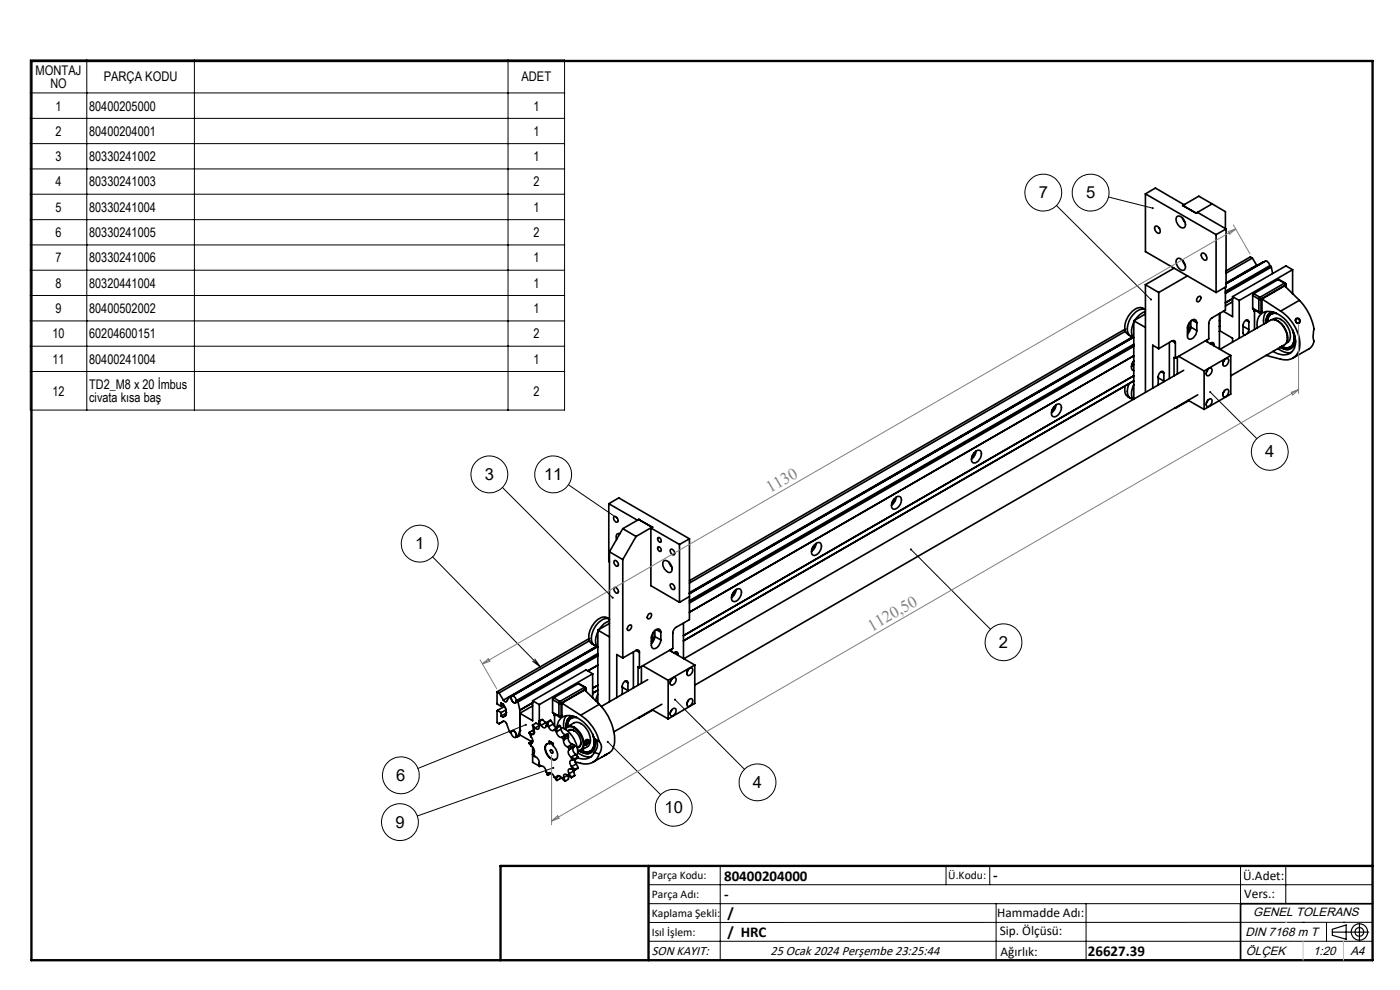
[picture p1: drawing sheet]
<svg xmlns="http://www.w3.org/2000/svg" width="297mm" height="210mm" viewBox="0 0 297 210" stroke-linecap="round" stroke-linejoin="round" font-family="sans-serif">
<g fill="none" stroke="#000" stroke-width=".35">
<path d="M243 41.1v12.3l15 8.6M243 41.1l15 8.7M243 41.1l2.1-1.2 6.1 3.5M245 48a.87 .87 0 0 1 1 .5 .87 .87 0 0 1-.1 1 1.08 1.08 0 0 1-.9-1.5zM245.9 48.4l.1 .1M249.1 56.9l-6.1 3.5M249.6 55.1l.1-.2a1.29 1.29 0 0 1 1.7 1.2 .74 .74 0 0 1 0 .9 .74 .74 0 0 1-.9 .2 2.1 2.1 0 0 1-.9-2.1zM249.7 45.9a1.48 1.48 0 0 1 1.8 1.5 .69 .69 0 0 1-.3 .9 .69 .69 0 0 1-.9-.2 1.69 1.69 0 0 1-.6-2.2zM250.8 46.2l.6 1M250.8 55.2l.6 1M251.2 43.4h.1M251.2 43.4l-.3 .2 2.9 1.6"/>
<path d="M251.9 58.5l-6.1 3.5M253.8 45.2l.2-.2 6.1 3.6M255 53.8a.91 .91 0 0 1 1 1.1v.2a.81 .81 0 0 1-.9-.2 .81 .81 0 0 1-.3-.8zM255.8 54.1l.1 .1M257.1 43.2l-3.3 2M257.1 43.2l2.9 1.7v3.6M257.1 43.2l-2.8-1.6-3.4 2 2.9 1.6M258 49.8v12.2M260.1 48.6l-2.1 1.2M260.1 48.6v12.2l-2.1 1.2M265.7 54.7l-5.6 3.3M265.7 54.7l.9 1.6"/>
<path d="M265.7 54.7l-.4-.2-5.2 3M266.6 56.3h.1M266.6 56.3l-6.5 3.7M268 55.6l-7.9 4.5M268 55.6l-7.9 4.6 8.3-4.8a.99 .99 0 0 1 1 1M268 55.6h.1M269.4 56.4l-9.4 5.4M269.4 56.4l.2 .1M269.6 56.5l.1 .1M269.6 56.5l-9.6 5.5M269.7 56.6l.3 1.4M269.7 56.6l-9.7 5.7"/>
<path d="M271.1 59.3l1.5 .7M271.1 59.3l-5.1 3M271.1 59.3l1.4 .8M274.2 57.2l-11.3 6.5M274.2 57.2v5.1M274.2 57.2l-1.4-.8-11.3 6.5M238.7 69.8l-92.4 53.4M238.8 70.3l-92.5 53.4M239.8 71.3a1.99 1.99 0 0 1-1-2.9 4.4 4.4 0 0 1 3.1-3.2l1.1 .5a2.74 2.74 0 0 0-3 1.5 3.6 3.6 0 0 0-.5 3.8l.8 .4M240.3 71.4l-94 54.3M240.4 71.5l-94.1 54.3M240.4 71.5l-94.1 54.4 94.2-54.3"/>
<path d="M240.5 68.4a2.78 2.78 0 0 0 0 3.2M240.5 76.5a1.36 1.36 0 0 0 0 2.1M240.5 77.3l-.5 .5M240.5 76.6l-.3 .6M240.5 68v16.7M240.5 68l2.5 1.5M240.5 73l-94.2 54.4M240.5 73.5l-94.2 54.4M240.5 73.2l-94.2 54.4M240.5 79.7l-95.5 55.1M240.5 79.7l-95.5 55.2M243 66.1a3.7 3.7 0 0 0-2.2 1.8"/>
<path d="M243 60.4l2.8 1.6M243 60.4v22.8M243 66.6l-2.5 1.4M245.8 62v12M245.8 74l-1.3-.8v9.1M246.3 78.8l.6 .4M246.9 79.2v-.2a.49 .49 0 0 0-.5-.2 .49 .49 0 0 0-.4 .4l-.3 .7v1.8M246.9 79.2v1.8M248.1 72.7v7.6M248.6 72.3a.44 .44 0 0 1 .5 0 .44 .44 0 0 1 .2 .4M248.6 72.3l-2.8 1.7M248.6 72.3l.7 .4"/>
<path d="M249.3 72.7v3.3M249.3 76l-.2-.2v3.9M249.8 75.7v3.6M250 75.6l5.4 3.1M251.1 78.6l-106 61.1M251.9 69.4l.3 .2M252.2 69.6l-.3 .8M252.2 68.6v1M252.6 69.4l-.1 .5-.6 1M252.6 68.1v1.3M252.6 69.4l1.3 .7M252.9 67.9l1 .6"/>
<path d="M253.9 68.5a.66 .66 0 0 0-.5-.7 .66 .66 0 0 0-.7 .3l-.4 .4-.4 .8v2a.65 .65 0 0 0 .4 .7 .65 .65 0 0 0 .8-.3l.6-.7 .2-.9M253.9 68.5v1.6M254.1 63l.5-.2a.67 .67 0 0 1 0 .8 .67 .67 0 0 1-.7 .3v-.5zM255.4 78.7v8.1M255.7 72.3l5.4 3.1M256.2 72.1v.5M256.2 78.4a.52 .52 0 0 1 .8-.2 .52 .52 0 0 1 0 .8l-.2 .4a.51 .51 0 0 1-.8 .2 .51 .51 0 0 1 0-.8zM256.2 78.4l-.3 .5M256.7 72.9l.6-.2 .2 .4M256.9 72.7l.6 .4M257.5 73.1v.3M258.7 66.5v7.5"/>
<path d="M258.8 68l-.1 .1M258.8 66.5v3.7l2.7 1.5v.9M258.8 69.2h-.1M258.8 74.1l10.7-6.2a2.31 2.31 0 0 1 2.7 1.3 3.4 3.4 0 0 1 .6 3.7l-11.7 6.8M258.8 70.2l-.1 .1M258.9 70.2l-.2 .1M259.8 76.3l-.3 .6M259.8 76.3a.47 .47 0 0 1 .6-.3 .47 .47 0 0 1 .2 .7 .86 .86 0 0 1-1.1 .9l-.1-.6zM260 60.9v4.9l-2.9 1.6a1.6 1.6 0 0 0-.7 1.2v3.3l-7.1 4.1M261.1 75.4l-5.7 3.3M261.1 75.4v8.2l-5.7 3.2M261.5 62.9v4.3l-2-1.2"/>
<path d="M261.5 62.9l1.4 .8M261.5 64l-1.5 .9M261.5 63.3l-1.5 .9M261.5 63.4l-1.5 .9M262.9 63.7v8M263.7 69.2l1.2 .7M264.3 67.9l.6 .4M264.9 68.3v-.2a.73 .73 0 0 0-.8-.1 .73 .73 0 0 0-.4 .7v1.9l.1 .4h.3M264.9 69.9l-.4 .9M264.9 68.3v1.6M265.7 65.4l1.4 .9M265.7 62.7l1.4 .8"/>
<path d="M265.7 65.4l1.4 .7M265.7 62.7v2.7M266 65.6l.1 .5v3.8M266 62.3l-.3 .4M266 62.3l1.3 .8M266.7 69.5a2.63 2.63 0 0 1 2.4-3.4 6.7 6.7 0 0 1 5.6 5.4 2.67 2.67 0 0 1-2.8 3.7l-1.8-.7M267.1 63.5h.4M267.1 66.1h.4M267.1 66.1v.2M267.1 63.5v2.6M267.1 66.3h.3M267.3 63.1l.2 .4"/>
<path d="M267.3 63.1l-.2 .4M267.5 66.1l-.1 .2M267.5 63.5v2.6M267.7 66l-.3 .3M267.7 63.4v2.6M267.7 63.4l4 2.6M267.7 63.4l4.8-2.8 3.2 3.1M267.7 66l-.2 .1M268.6 66.1l-.5 1v1.6M269 66.7l-.3 .9-.1 .8M269.3 66.9l.8-.4h.7a1.63 1.63 0 0 0-1.9 1.8l.2-1.1zM269.8 66.1a2.19 2.19 0 0 0-1.2 2.4"/>
<path d="M269.9 67.8a1.89 1.89 0 0 1 2.7 .7 3.4 3.4 0 0 1 .8 4l-.6 .3M270.3 66.3a1.78 1.78 0 0 0-1.6 2.1M270.4 67.8a4.1 4.1 0 0 1 2.6 4.6M271.1 73.9a3.4 3.4 0 0 0 2.9 .8M271.6 73.6l1 .4 .7 .1M271.7 66a8.6 8.6 0 0 1 4 8 2.97 2.97 0 0 1-4 2.2l-3.1-.8M272.5 60.1l.2 .4M272.5 60.1l-5.2 3M272.6 60l.2 .3M272.6 60l-.1 .1M272.7 60.5l-5.2 3M272.7 60.5v.3"/>
<path d="M272.8 60.3l-.1 .2M272.8 60.3v.6M274.2 70a3 3 0 0 1-.4 3.6l-1 .2-.9-.3a1.7 1.7 0 0 0 1.8 .1 1.7 1.7 0 0 0 .9-1.7zM274.6 71a2.15 2.15 0 0 1-1.4 3l-.7-.1-.8-.3M274.8 72.2a1.91 1.91 0 0 1-1.1 1.8 1.91 1.91 0 0 1-2.1-.3M275.7 63.7a11.7 11.7 0 0 1 3.1 6.1 3.8 3.8 0 0 0 0 2.6l-.4 .8-.4 .6-3.7 2.1M275.7 63.7l-4 2.3M206.6 96.1l-.4 .7M206.8 95.9a.76 .76 0 0 1 1-.4 .76 .76 0 0 1 .4 1 1.62 1.62 0 0 1-1.8 1.6 1.57 1.57 0 0 1 .4-2.2zM207.1 95.7l-.2 .7-.8 1M223.6 86.3l-.4 .7M223.7 86.1a.77 .77 0 0 1 1.1-.4 .77 .77 0 0 1 .3 1 1.84 1.84 0 0 1-1.6 1.7 1.11 1.11 0 0 1-.2-1.7z"/>
<path d="M224 85.9l-.2 .8-.7 .9M238.7 81.8a1.98 1.98 0 0 0 1.1 2.7M239.5 81.4a2.28 2.28 0 0 0 .5 3.2h.3M240.5 81.6a3.3 3.3 0 0 0-.1 3.1M240.5 80.8l-95.5 55.2 95.5-55.2M245.7 80.1l1.2 .7M249.2 86.6h.1M249.3 86.5v.1M252.1 84.9l3.3 1.9M252.2 85l-2.9 1.6M254.1 83.7l-106.7 61.6M256.2 84.9a.52 .52 0 0 1 .8-.2 .52 .52 0 0 1 0 .8l-.2 .4a.51 .51 0 0 1-.8 .2 .51 .51 0 0 1 0-.8z"/>
<path d="M256.2 84.9l-.3 .5M259.8 82.9l-.3 .5M259.8 82.9a.47 .47 0 0 1 .6-.3 .47 .47 0 0 1 .2 .6 .86 .86 0 0 1-1.1 .9l-.1-.6zM129.2 106.8l6 3.5M129.2 106.8l2.1-1.2 15 8.7M129.2 106.8v12.3l.1 .1M129.3 117l2.8 1.7M129.3 117v31.9M130.2 109.6a.69 .69 0 0 1 .8 .4 .69 .69 0 0 1-.1 .8 .89 .89 0 0 1-.7-1.2zM130.3 119a.69 .69 0 0 1 .7 .3 .69 .69 0 0 1 0 .8 .89 .89 0 0 1-.7-1.1zM131.5 113.2a.65 .65 0 0 0-.7 .2 .65 .65 0 0 0-.1 .8l.1 .2M132.1 118.7v20.9"/>
<path d="M132.1 112.1l-2.8 4.9M132.1 112.1l2.8 1.7M134.9 113.8l-2.8 4.9M135.2 110.3v.1M135.5 110.2h.1M135.5 110.2l-.3 .1M135.5 110.2l2.9 1.6-.3 .2M135.5 110.2l2.8 1.6M135.5 110.2l-3.4 1.9M138.1 112l6 3.5M138.1 112v12.2l6 3.6M138.3 111.8h.1"/>
<path d="M138.3 111.8l-3.4 2M139.6 116a.53 .53 0 0 1 .6 .3 .53 .53 0 0 1-.2 .7l-.4-.4zM139.6 114a.55 .55 0 0 1 .6 .4 .55 .55 0 0 1-.2 .6l-.4-.4zM140.8 119a1.55 1.55 0 0 1 1.8 1.7 .66 .66 0 0 1-.5 .7 .66 .66 0 0 1-.7-.3 1.69 1.69 0 0 1-.6-2.1zM141.9 119.3l.6 1M142.2 116.6a.69 .69 0 0 1 .8 .3 .69 .69 0 0 1-.1 .8 .89 .89 0 0 1-.7-1.1zM144.1 115.5v12.3M146.3 114.3v17.1l-2.9 1.7a1.6 1.6 0 0 0-.7 1.2v3.2l-7.1 4.1M146.3 114.3l-2.2 1.2M172.7 115.7l-.4 .7M172.8 115.5a.75 .75 0 0 1 .9-.4 .75 .75 0 0 1 .6 .7 1.81 1.81 0 0 1-1.9 1.9 1.61 1.61 0 0 1 .4-2.2zM173.1 115.3l-.2 .8-.7 .9"/>
<path d="M189.6 106a.92 .92 0 0 1 1.5-.4 1.96 1.96 0 0 1-1.5 2.4 1.16 1.16 0 0 1-.2-1.8zM189.7 105.9l-.4 .7M190.1 105.5l-.2 .7-.8 1M124.9 135.5l-19.5 11.2M125.1 135.9l-19.2 11.1M126.1 136.9a2.19 2.19 0 0 1-.9-3.3 4 4 0 0 1 3-2.7l1.1 .4a2.62 2.62 0 0 0-3 1.6 3.5 3.5 0 0 0-.5 3.8l.8 .3M126.6 137l-19.8 11.5M126.7 137.2l-18.6 10.6M126.8 137.2l-18.2 10.5M126.8 134a2.8 2.8 0 0 0 0 3.3M126.8 133.7l2.5 1.4M126.8 133.7v15.4"/>
<path d="M126.8 138.6l-17.2 10M126.8 139.1l-16.9 9.8M126.8 138.8l-17.1 9.9M129.3 131.7a3.7 3.7 0 0 0-2.2 1.8M129.3 132.2l-2.5 1.5M130.3 124.7a.69 .69 0 0 1 .7 .3 .69 .69 0 0 1 0 .8 .89 .89 0 0 1-.7-1.1zM132.1 139.6l-1.3-.8v9.2M133.4 132.7l.3-.1a.63 .63 0 0 1 .3 .7 .63 .63 0 0 1-.6 .4 .53 .53 0 0 1-.4-.5 .53 .53 0 0 1 .4-.5zM134.4 138.3v7.6M134.9 138a.44 .44 0 0 1 .5-.1 .44 .44 0 0 1 .2 .5M134.9 138l-2.8 1.6M134.9 138l.7 .4"/>
<path d="M135.6 138.4v3.2M137.7 130.2l.3-.1a.65 .65 0 0 1 .1 .8 .65 .65 0 0 1-.7 .3l-.1-.4zM138.2 135.1l.3 .1M138.5 135.2l-.3 .9M138.5 134.3v.9M138.9 135l-.1 .6-.6 .9M138.9 133.8v1.2M138.9 135l1.3 .7M139.2 133.6l1 .5M140.2 134.1a.67 .67 0 0 0-.5-.7 .67 .67 0 0 0-.7 .3l-.4 .5-.4 .8v1.9a.67 .67 0 0 0 .4 .7 .67 .67 0 0 0 .8-.3l.7-1 .1-.6M140.2 134.1v1.6M142 138l5.4 3.1"/>
<path d="M142.2 123.9a.69 .69 0 0 1 .8 .3 .69 .69 0 0 1-.1 .9 .89 .89 0 0 1-.7-1.2zM142.5 137.7v.5M143 138.5l.2-.1a.37 .37 0 0 1 .5-.1 .37 .37 0 0 1 .1 .4M143.2 138.4l.6 .3M143.8 138.7v.3M145 132.2v7.5M146.3 126.5l-2.2 1.3M146.3 129.8l94.2-54.3-94.2 54.4M155.7 125.5l-.4 .6M155.8 125.3a.83 .83 0 0 1 1.2-.3 .83 .83 0 0 1 .2 1.2 1.54 1.54 0 0 1-1.7 1.3 1.6 1.6 0 0 1 .3-2.2zM156.2 125.1l-.4 1-.6 .7M105.4 150.8v2.5l.5 .2 1.1-.5 .5 .5 .6 1.8 .3 .2 .1-.4a.82 .82 0 0 1 .9 .2 .82 .82 0 0 1 .2 .8l.1 .1"/>
<path d="M105.4 146.7v2.6l.9 .5M105.4 146.7l.5 .3M105.5 150.7l-.1 .1M105.5 150.7l.8 .5M105.9 147l.9 1.5M106.3 149.8v-.7l.5 .3 .4 .8 .3 1-.3 .7-.4 .2-.5-.2M106.3 151.2v.7M106.8 148.5a.43 .43 0 0 0 .7 .3l.6-1 .3 .1a.98 .98 0 0 0 1 1.2l.2-.5M106.8 149.5l-.5 .3M107 149.9l-1.5 .8M107.3 150.6l-1 .6M107.4 151.3l-1.1 .6"/>
<path d="M108.5 155.1a.87 .87 0 0 1 .9 .4 .87 .87 0 0 1 0 .9 .95 .95 0 0 1-.9-1.3zM108.5 147.7a.9 .9 0 0 1 .9 .4 .9 .9 0 0 1 0 1 .99 .99 0 0 1-.9-1.4zM109.6 148.6l.1 .1M109.7 156.2l-.3 .2M109.7 148.7l.2 .2M109.9 156.2h-.2M109.9 156.2l.4-.3-.4 .3M109.9 148.9l.4 1.7M110.3 154.9h.1M110.3 150.6v.1M110.3 150.7v5.2l2.4 1.4M110.3 154.9l-.4 1.3"/>
<path d="M112.3 157.6l.4 .6M112.3 157.6h.3M112.3 155.4l.3 .8M112.3 155.4l.4 .3M112.6 157.6l.1 .6M112.6 156.2a1.01 1.01 0 0 1 .2 1.4h-.1M112.6 157.6h.1M112.7 158.2a1.15 1.15 0 0 1 .5 1.6M112.7 155.7l-.1 .5M112.7 155.7v.1M113 157.5l-.3 .1M113 148.7l1.4 .8"/>
<path d="M113 148.7v4.2l-2.7-1.6 2.7-1.6M113 158.5v1.5M113 149l-2.7 1.6M113 149.1l-2.7 1.6M113 157.2l-.7 .4M113.1 153.8h-.1l.2 .9M113.1 153.8l.4 .6M113.2 159.8l.3 .7M113.2 154.7a.6 .6 0 0 1 .2 .7 .6 .6 0 0 1-.7 .4M113.2 159.8l-.2 .4 .5 .3M113.3 155.1l-.4-.1-.6 .4M113.4 155.4l-.7 .4"/>
<path d="M113.5 154.4l-.3 .3M113.5 154.4h.1M114.3 153.9a.49 .49 0 0 1-.1 .8 .49 .49 0 0 1-.7-.3M114.3 153v.9M114.3 153.7l-.6-.3-.6 .4M114.3 153.9l-.8 .5M114.4 149.5v3.5M114.4 153h-.1M114.4 153l.3 .8M114.7 153.8l-.4 .1M114.7 153.8l.1 .1M114.8 153.9l.1 .1a.48 .48 0 0 0 .6 .4 .48 .48 0 0 0 .4-.5"/>
<path d="M115.1 152.6l-.8 .4M115.1 152.6l-.7 .4M115.1 152.6l.6 .7M115.7 153.3l.3 .3M115.7 153.3l-.9 .6M115.9 153.9l.4 .2M116 157.8a2.28 2.28 0 0 0 1.8 3.3h.1M116.1 153.2h.1M116.1 153.2l-.2 .7M116.2 153.2l.1 .9M116.3 154.2a.8 .8 0 0 0 1.3 .6M116.3 154.1v.1"/>
<path d="M116.5 157.2l.9 .5v.5a2.22 2.22 0 0 1 .6 2.8 1.81 1.81 0 0 1-2.2-1.5 1.11 1.11 0 0 1 .7-1.8zM116.6 157.7l.8 .4M116.7 159.1a.4 .4 0 0 1 .5 .2 .4 .4 0 0 1 0 .5l-.4-.2zM116.9 152.9l-.2-.1-.6 .4M116.9 152.9l-.7 .3M116.9 152.9l.5 .7M117 157.5l-.5 .2M117.2 151.1l1.4 .9M117.2 148.4l1.4 .8M117.2 151.1l1.4 .8M117.2 148.4v2.7M117.4 153.6l.6 .7"/>
<path d="M117.4 153.6l-1.1 .6M117.5 151.4l.2 .4v2.3M117.5 148l-.3 .4M117.5 148l1.3 .8M117.6 154.8l.4 .4M118 155.2a1.2 1.2 0 0 0 1.2 1.2M118 154.3l.2 .1M118 155.2h.1M118 154.3l-.4 .5M118.2 154.2a2.51 2.51 0 0 1 3.7-2.2 7.6 7.6 0 0 1 4.2 4.7M118.2 154.4l-.2 .8M118.6 149.2h.4"/>
<path d="M118.6 151.9h.4M118.6 151.9v.1M118.6 149.2v2.7M118.6 152h.4M118.8 148.8l.2 .4M118.8 148.8l-.2 .4M118.8 154l-.1-.1-.7 .4M118.8 154l-.6 .4M118.8 154l.2 .6M118.9 154.3a5.5 5.5 0 0 1 3.5 6M119 154.6a1.13 1.13 0 0 0 1.2 1.2M119 151.9v.1"/>
<path d="M119 154.6l-1 .6M119 149.2v2.7M119.2 156.4l.4 .5M119.2 151.8l-.2 .2M119.2 156.4h.1M119.2 149.1v2.7M119.2 149.1l4 2.6M119.2 149.1l4.8-2.7 3.1 3M119.2 151.8l-.2 .1M119.6 157a1.34 1.34 0 0 0 .8 1.4M119.6 156.9v.1M119.8 156.1l.1 .2"/>
<path d="M119.8 156.1l-.6 .3M119.9 154.7a1.2 1.2 0 0 1 1.9-.4 4 4 0 0 1 1.8 4.5l-.3 .3-.7 .2M119.9 154.7a1.28 1.28 0 0 1 2.2-.1 3.7 3.7 0 0 1 1.4 4.2l-.5 .3-.4 .1M119.9 156.3l-.3 .6M120.1 151.8a3.9 3.9 0 0 0-.5 2.7M120.2 155.8l-1 .6M120.2 155.8h.1M120.4 154.1l1.3-.8a2.57 2.57 0 0 1 3 1.7 3 3 0 0 1 .2 3.2l-1.6 .9M120.4 158.4h.1M120.4 155.1a1.37 1.37 0 0 1 2.2 .6 2.43 2.43 0 0 1 .3 2.7l-.5 .2 .6-.4 .2-.6M120.5 158.4l.2 .7M120.5 155.7l.1 .2"/>
<path d="M120.5 158.4l.7 .1M120.5 155.7l-.3 .1M120.5 155.7l-.7 .4M120.5 152.4l-.2 .6-.2 1.3M120.6 156.4a1.34 1.34 0 0 0 .8 1.5M120.6 156.4l-1 .6M120.6 155.9l-.7 .4M120.6 155.9v.5M120.7 159.1a1.19 1.19 0 0 0 .4 1.5M120.7 159.1h.1M120.8 152.7l.8-.5h.7a1.66 1.66 0 0 0-1.9 1.9l.1-.8zM121.2 158.5l.1 .1"/>
<path d="M121.3 158.6l-.6 .5M121.4 151.9a2.26 2.26 0 0 0-1.3 2.5M121.4 157.9l-1 .5M121.4 157.9l.4 .2M121.7 158.5a1.19 1.19 0 0 0 .4 1.5M121.7 158.5l-1 .6M121.8 152a1.83 1.83 0 0 0-1.6 2.2M121.8 158.1l.1 .2M121.8 158.1l-.6 .4M121.9 155.1l-.1-.1a1.02 1.02 0 0 0-1.3 .1M121.9 158.3l-.6 .3M121.9 158.3l-.2 .2"/>
<path d="M122.6 159.6a3.2 3.2 0 0 0 2.9 .9M122.7 145l1.4 .8M122.7 145l-5.2 3M122.7 145l1.3 .8M123 159.3l1 .5 .8 .1M123.2 151.7a9.2 9.2 0 0 1 3.9 5.6M124 157.7l.1 .3 .4-.1M124 145.8l.2 .4M124 145.8l-5.2 3M124.1 145.8l.2 .2M124.1 145.8h-.1M124.2 146.2l-5.2 3"/>
<path d="M124.2 146.2v.3M124.2 157a.41 .41 0 0 1 .7 0 .41 .41 0 0 1-.1 .6l-.4 .4h-.3l-.1-.2zM124.3 157.2l.3-.2a.46 .46 0 0 1 .1 .6 .46 .46 0 0 1-.6 .2zM124.3 146l-.1 .2M124.3 146v.6M124.4 156.9h.3l.1 .4M124.4 157.6l-.2 .1M124.4 157.6h.2M124.5 157.2l.1 .1M124.6 157.3l-.2 .3M124.6 157.3h.1M124.7 157.3l-.1-.1-.4 .4 .2 .2 .2-.2"/>
<path d="M124.7 157.3l-.1 .3M125.7 155.7a3 3 0 0 1-.4 3.6l-1 .2-1-.3a1.71 1.71 0 0 0 1.9 .1 1.71 1.71 0 0 0 .8-1.7zM125.7 142.9l-11.3 6.6M125.7 142.9l-1.4-.8-11.3 6.6M125.7 142.9v5.1M125.8 147l-.1 .2M126.1 156.7l1 .6M126.1 159.6a2.56 2.56 0 0 1-3.5 1.2M126.1 159.6l1 .3M126.1 156.7a1.97 1.97 0 0 1 0 2.9M126.1 156.7a2.17 2.17 0 0 1-1.4 3l-.7-.1-.9-.4M126.3 156.8a2.29 2.29 0 0 1-1.4 3l-1.1-.1-.9-.4"/>
<path d="M126.8 147.3l-.4 1.4M126.8 146.4l-1.1 .7M126.8 141.1l-2.1 1.2M126.8 145.3l-1.1 .7M126.8 145.4l-1.1 .6M127.1 159.9a2.94 2.94 0 0 1-3.9 2l-1.2-.3M127.1 157.3a1.94 1.94 0 0 1 0 2.6M127.1 149.4a11 11 0 0 1 3.2 8.5l-.1 .5a2.35 2.35 0 0 1-1.6 1.6M127.1 149.4l-3.9 2.3M132 145.8l1.2 .7M132.6 144.5l.6 .3M133.2 144.8l-.1-.3a.95 .95 0 0 0-1.1 1v1.8"/>
<path d="M133.2 144.8v1.8M135.5 152.2l.1 .1M135.6 152.1v.2M135.6 141.6l-.2-.1v3.9M136.1 141.4v3.5M136.3 141.2l5.4 3.1M137.4 144.2l-9.8 5.7M138.4 150.6l3.3 1.9M138.5 150.6l-2.9 1.7M140.4 149.4l-10.2 5.8M141.7 144.3v8.2M142.5 144a.52 .52 0 0 1 .8-.2 .52 .52 0 0 1 0 .8 .67 .67 0 0 1-.4 .7 .67 .67 0 0 1-.7-.2v-.4z"/>
<path d="M142.5 150.6a.52 .52 0 0 1 .8-.3 .52 .52 0 0 1 0 .9 .67 .67 0 0 1-.4 .6 .67 .67 0 0 1-.7-.2v-.4zM142.5 144l-.3 .6M142.5 150.6l-.3 .5M146.1 142a.52 .52 0 0 1 .7-.2 .52 .52 0 0 1 .1 .8 .65 .65 0 0 1-.4 .6 .65 .65 0 0 1-.8-.2v-.4zM146.1 148.5a.52 .52 0 0 1 .7-.2 .52 .52 0 0 1 .1 .8l-.3 .4a.51 .51 0 0 1-.8 .2 .51 .51 0 0 1 0-.8zM146.1 142l-.3 .5M146.1 148.5l-.3 .5M147.4 141.1v8.1l-5.7 3.3M147.4 141.1l-5.7 3.2M113 160.1v1.6l1.4 .8M113.5 160.5a1.53 1.53 0 0 1 .8 1.9l.1 .2 .3-.1M114.3 162l.4 .5"/>
<path d="M114.7 162.5a1.13 1.13 0 0 1 1.2 1.2M115.9 163.7l.4 .4M115.9 163.7l.3 .8M116.3 164.1a.84 .84 0 0 1 1.3 .7M116.3 164.1h.1M116.3 164.1l-.1 .4M116.7 163.9l-.4 .2M116.9 164l-.7 .5M117.6 164.8l.4 .2M117.6 164.8l.6 .8M118 164.9l.1-.2a.68 .68 0 0 1 1.1 .4M118 164.9v.1"/>
<path d="M118 165l.2 .6M118.7 164.6l-.7 .3M118.9 164.8l-.1 .4-.6 .4M119.2 165.1l.7 .6M119.6 165h.1M119.6 165l-.4 .1M119.6 165l.3 .7M120.4 164.5a.49 .49 0 0 0-.7-.2 .49 .49 0 0 0-.1 .7M120.4 164.5h.1M120.4 164.5l-.8 .5M120.5 164.5l.7 .5M120.6 164.6v.7l-.7 .4"/>
<path d="M120.7 164.1v.1M120.7 164.2l-.2 .3M120.7 164.2l.6 .6M121.1 160.6h.1M121.2 160.6l.1 .6M121.2 163.2a.48 .48 0 0 0-.6 0 .48 .48 0 0 0 0 .7l.1 .2M121.2 160.6l.8 .4M121.2 163.2l.8 .1M121.2 162.6l.1 .1M121.3 161.2h-.1a.81 .81 0 0 0 0 1.4M121.3 162.7l-.1 .5M121.3 164.8l-.1 .2"/>
<path d="M121.3 162.7l.7 .5M121.6 163.3l.1 .3M121.7 163.6l-1 .5M121.7 163.6l.2 .9M121.9 161.1l.3 1M121.9 164.5l-.7 .5M121.9 164.5l-.6 .3M122 161v.1M122 163.2v.1M122 161.1l-.7 .1M122.1 160l-1 .6M122.1 160l.5 .6"/>
<path d="M122.2 162.1l-1 .5M122.2 162.1h.1M122.3 162.1l.4 .7M122.6 160.6l.1 .2-.7 .3M122.6 160.6l-.6 .4M122.7 162.8l-.7 .5M122.7 162.8l-.7 .4M128.2 160.3l.5-.3-2.9 1.7M291.2 191.7h-28v12"/>
<circle cx="275.3" cy="68.1" r=".46"/>
<circle cx="275.3" cy="68.1" r=".53"/>
</g>
<g fill="none" stroke="#000" stroke-width=".21">
<path d="M6.4 12.7h113.4v74.3h-113.4zM6.4 19.7h113.4M18.4 12.7v74.3M41.2 12.7v74.3M107.8 12.7v74.3M6.4 25.1h113.4M6.4 30.5h113.4M6.4 35.8h113.4M6.4 41.2h113.4M6.4 46.6h113.4M6.4 52h113.4M6.4 57.3h113.4"/>
<path d="M224.1 43.6l20.1 19.9M235.2 41.8l9.3 2.4M6.4 62.7h113.4M6.4 68.1h113.4M6.4 73.4h113.4M6.4 78.8h113.4M256.8 83.2l9.8 9.9M91.8 118.1l22.8 23.4M106.6 103.4l23.4 23.4M120.6 102.8l10.3 7.1M193.3 116.5l16.8 17M113.5 139.8l1.1 1.7"/>
<path d="M111.5 153.7l-22.8 9.3M113 140.3l1.6 1.2M128.9 157.4l11.3 11.2M143.2 148.4l14.7 14.8M117.4 162.9l-28.9 10.2M137.6 187.7h153.6M137.6 191.7h153.6M137.6 199.7h153.6M152.8 183.7v20M200.7 183.7v4M210 183.7v4M211.3 191.7v12"/>
<path d="M230.4 191.7v12M263.2 183.7v20M272.8 183.7v8M276.4 195.6h.1M281.4 195.6v4.1M285 195.6h.1M291.2 195.6l-153.6 .1"/>
<circle cx="221.3" cy="40.9" r="3.9"/>
<circle cx="231.4" cy="40.9" r="3.9"/>
<circle cx="269.4" cy="95.8" r="3.9"/>
<circle cx="89" cy="115.3" r="3.9"/>
<circle cx="103.8" cy="100.6" r="3.9"/>
<circle cx="117.3" cy="100.6" r="3.9"/>
<circle cx="212.9" cy="136.2" r="3.9"/>
<circle cx="84.8" cy="174.4" r="3.9"/>
<circle cx="85" cy="164.4" r="3.9"/>
<circle cx="142.9" cy="171.4" r="3.9"/>
<circle cx="160.7" cy="166" r="3.9"/>
</g>
<g fill="none" stroke="#000" stroke-width=".25">
<path d="M282.6 197.7h7.8M282.6 197.1l3-.9v3l-3-.8zM288.4 195.8v3.8M106.2 203.7h185"/>
<circle cx="288.4" cy="197.7" r="1.74"/>
<circle cx="288.4" cy="197.7" r=".93"/>
</g>
<path d="M260.6 49.1l1.5-.5-1.2 1.1zM261.7 47.7l3.5 6.2M262.1 48.6l-159.8 92.2M275.5 68.7v14.8M273.9 83.2l1.6-.6-1.3 1.2zM275.5 82.6l-158.5 91.6M101.8 140l3.6 6.1M102.3 140.8l1.3-1.1 .3 .6zM117 160.2v14.8M117 174.2l1.3-1.2 .3 .6z" fill="none" stroke="#808080" stroke-width=".21"/>
<path d="M6.7 12.9h284.5v190.8h-284.5zM137.6 183.7v20M291.2 183.7h-185v20" fill="none" stroke="#000" stroke-width=".5"/>
<path d="M276.4 199.7v4M285 199.7v4" fill="none" stroke="#c0c0c0" stroke-width=".21"/>
<path d="M272.8 195.6h.1" fill="none" stroke="#c0c0c0" stroke-width=".25"/>
<path d="M129.8 126.6v.4h.3l-.1-.2 .1 .2v-.4zM111.4 153.6v.2a.21 .21 0 0 0 .3 .1 .21 .21 0 0 0 .1-.2h-.3h.3l-.3-.2zM117.2 162.8l.1 .3 .2-.1 .1-.2-.2 .1 .2-.1-.1-.1zM128.7 157.3a.22 .22 0 0 0 .1 .3 .22 .22 0 0 0 .3-.3 .22 .22 0 0 0-.3-.1l.1 .2zM193.1 116.3l.2 .2-.2-.1a.21 .21 0 0 0 .1 .3 .21 .21 0 0 0 .3-.2 .21 .21 0 0 0-.3-.2zM143 148.3a.23 .23 0 0 0 .1 .4 .23 .23 0 0 0 .3-.2 .23 .23 0 0 0-.3-.3l.1 .2zM130.7 109.7l.1 .4 .3-.1-.2-.1 .2 .1-.1-.3zM244 63.4v.3h.3l-.1-.2 .1 .2v-.3zM244.4 44l-.1 .2a.21 .21 0 0 0 .2 .2 .21 .21 0 0 0 .3-.2h-.3h.3l-.1-.2zM256.6 83a.23 .23 0 0 0 0 .4 .23 .23 0 0 0 .3-.2 .23 .23 0 0 0-.3-.2l.2 .2z" fill="#000"/>
<g font-size="3.5">
<text x="220.4" y="42">7</text>
<text x="230.4" y="42">5</text>
<text x="102.9" y="101.8">3</text>
<text x="115.4" y="101.8">11</text>
<text x="268.4" y="97">4</text>
<text x="88.1" y="116.5">1</text>
<text x="211.9" y="137.4">2</text>
<text x="84.1" y="165.6">6</text>
<text x="159.7" y="167.1">4</text>
<text x="141" y="172.5">10</text>
<text x="83.9" y="175.5">9</text>
</g>
<g font-size="3.5" fill="#808080">
<text x="163.4" y="104.6" transform="rotate(-30 163.4 104.6)">1130</text>
<text x="185" y="134" transform="rotate(-30 185 134)">1120,50</text>
</g>
<g font-size="3.2">
<text x="153.6" y="186.8">80400204000</text>
<text x="153.6" y="190.8">-</text>
<text x="210.7" y="186.6">-</text>
<text x="154.3" y="194.8">/</text>
<text x="154.3" y="198.8">/ HRC</text>
<text x="230.8" y="202.8">26627.39</text>
</g>
<g font-size="2.8">
<text x="7.5" y="15.8">MONTAJ</text>
<text x="22" y="17.3">PARÇA KODU</text>
<text x="110.6" y="17.3">ADET</text>
<text x="10.7" y="18.7">NO</text>
<text x="11.8" y="23.4">1</text>
<text x="18.9" y="23.4">80400205000</text>
<text x="113.1" y="23.4">1</text>
<text x="11.8" y="28.8">2</text>
<text x="18.9" y="28.8">80400204001</text>
<text x="113.1" y="28.8">1</text>
<text x="11.8" y="34.2">3</text>
<text x="18.9" y="34.2">80330241002</text>
<text x="113.1" y="34.2">1</text>
<text x="11.8" y="39.6">4</text>
<text x="18.9" y="39.6">80330241003</text>
<text x="113.1" y="39.6">2</text>
<text x="11.8" y="44.9">5</text>
<text x="18.9" y="44.9">80330241004</text>
<text x="113.1" y="44.9">1</text>
<text x="11.8" y="50.3">6</text>
<text x="18.9" y="50.3">80330241005</text>
<text x="113.1" y="50.3">2</text>
<text x="11.8" y="55.7">7</text>
<text x="18.9" y="55.7">80330241006</text>
<text x="113.1" y="55.7">1</text>
<text x="11.8" y="61">8</text>
<text x="18.9" y="61">80320441004</text>
<text x="113.1" y="61">1</text>
<text x="11.1" y="71.8">10</text>
<text x="11.8" y="66.4">9</text>
<text x="18.9" y="66.4">80400502002</text>
<text x="18.9" y="71.8">60204600151</text>
<text x="113.1" y="66.4">1</text>
<text x="113.1" y="71.8">2</text>
<text x="11.1" y="77.2">11</text>
<text x="18.9" y="77.2">80400241004</text>
<text x="113.1" y="77.2">1</text>
<text x="11.1" y="83.9">12</text>
<text x="18.9" y="82.5">TD2_M8 x 20 İmbus</text>
<text x="113.1" y="83.9">2</text>
<text x="18.9" y="85.3">civata kısa baş</text>
<text x="263.7" y="186.7">Ü.Adet:</text>
<text x="263.9" y="190.5">Vers.:</text>
<text x="211.5" y="194.5">Hammadde Adı:</text>
<text x="138.3" y="202.6">SON KAYIT:</text>
<text x="163.4" y="202.6">25 Ocak 2024 Perşembe 23:25:44</text>
<text x="212.1" y="198.4">Sip. Ölçüsü:</text>
<text x="212.2" y="202.7">Ağırlık:</text>
</g>
<g font-size="2.6">
<text x="265.9" y="194.4">GENEL TOLERANS</text>
<text x="264.2" y="198.5">DIN 7168 m T</text>
<text x="264.3" y="202.6">ÖLÇEK</text>
<text x="278.5" y="202.6">1:20</text>
<text x="286.5" y="202.6">A4</text>
</g>
<g font-size="2.5">
<text x="138.3" y="186.4">Parça Kodu:</text>
<text x="138.3" y="190.5">Parça Adı:</text>
<text x="201.2" y="186.5">Ü.Kodu:</text>
<text x="138.3" y="194.5">Kaplama Şekli:</text>
<text x="138.3" y="198.6">Isıl İşlem:</text>
</g>
</svg>
